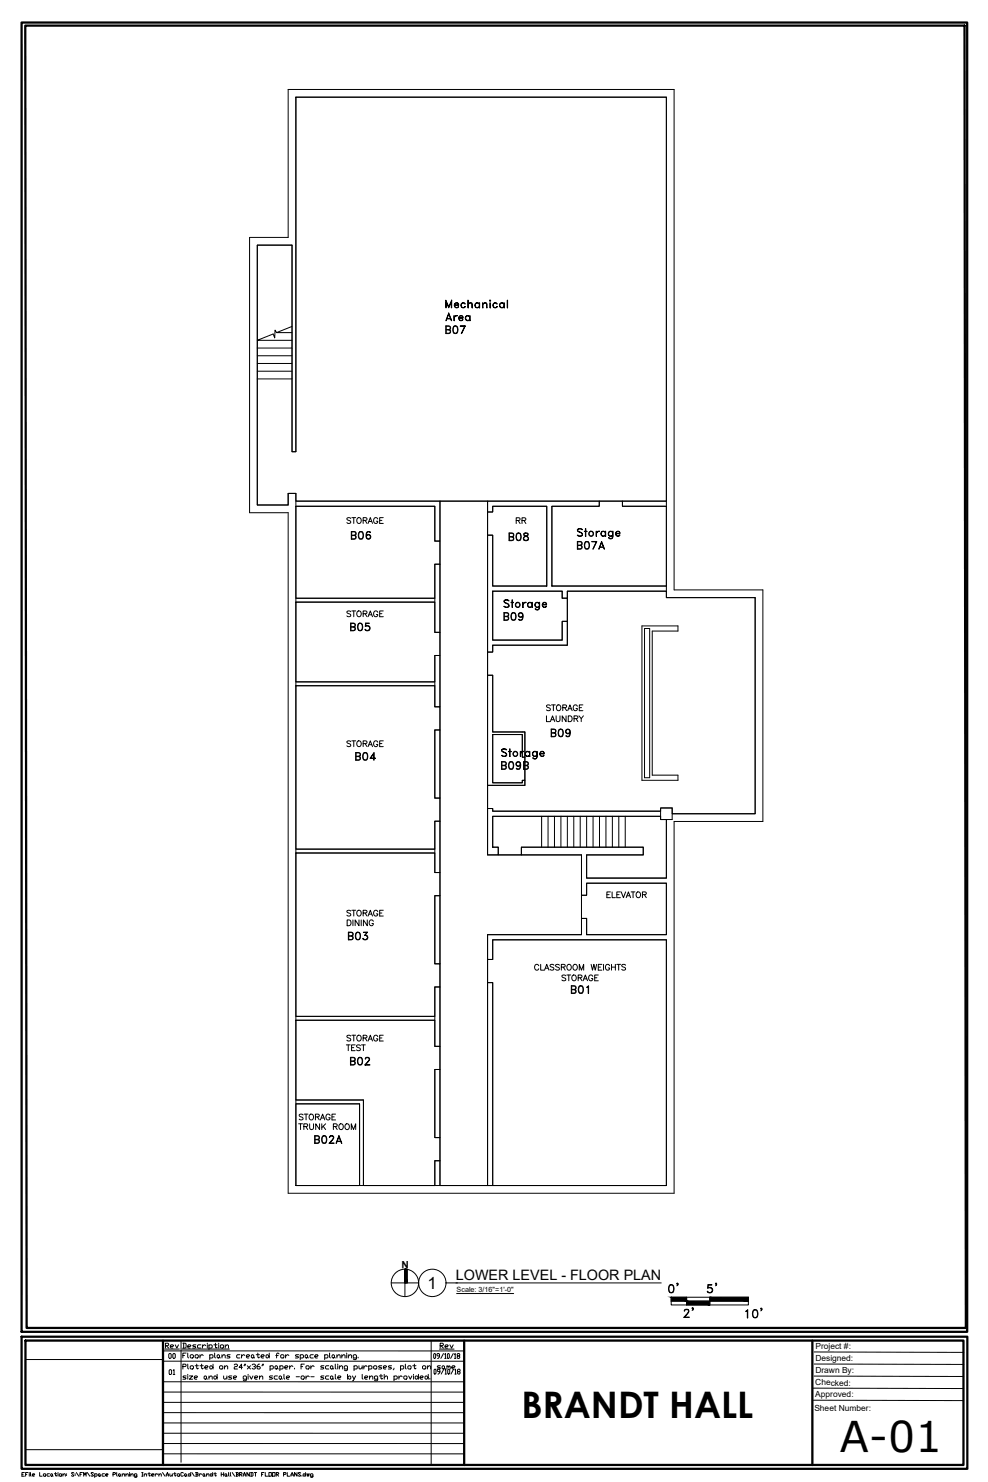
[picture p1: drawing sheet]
<svg xmlns="http://www.w3.org/2000/svg" width="610mm" height="914mm" viewBox="0 0 610 914" stroke-linecap="round" stroke-linejoin="round" font-family="sans-serif">
<!-- layer: BLDGlines -->
<g fill="none" stroke="#000" stroke-width=".62">
<path d="M178 55h238v309h55v143h-55v229h-238v-420h-24v-170h24zM183 60h228v249h-228v-5h-5v8h-19v-161h21v128h3zM183 60h228v309h55v133h-51M183 60v219h-3v-128h-21v161h19v-8h5v427M159 215h21M159 220h21M171 205l-1-1v5l-1-3-10 4h21M180 201l-9 4h9M159 234h21M159 229h21M159 224h21M183 309h88v25h-3v-22h-85"/>
<path d="M183 312h85v22h3v14h-3v21h-85zM271 309h30v218h58v50h-58v154h-30zM304 312h33v50h-33v-32h-3v-14h3zM341 312h29v-3h14v3h27v50h-70zM411 309h-27v3h27M268 348h3v42h-3zM183 372h85v18h3v14h-3v17h-85zM183 372h85M183 369h85M304 365v30h43v-12h3v15h-46M304 365h43v4h3v-4h61M304 365h43v4h3v14h-3v12h-43z"/>
<path d="M337 362h-33v-32h-3v72h3v-4M337 362v-50h-33v4h-3v-7h69v3h-29v50M341 362h70M304 398h46v-33h61v4h55v133h-51v-3h-7v1h-104v-1h-3v-14h23v-33h-20v-35h-3v-15h3zM396 386h22v3h-16v89h16v3h-22zM398 388h3v92h-3zM268 404h3v32h-3zM301 417h3v35h20v15h-2v-14h-18v30h18v-2h2v4h-23zM183 423h85v13h3v14h-3v42h3v15h-3v17h-85zM183 423h85M183 421h85M268 450h3v42h-3z"/>
<path d="M304 453h18v14h2v14h-2v2h-18zM408 499h7v7h-7zM268 507h3v31h-3zM304 504h104v2h3v36h-49v-15h35v-4h-75v4h-15v-4h-3zM334 504v19M338 504v19M342 504v19M346 504v19M350 504v19M354 504v19M358 504v19M362 504v19"/>
<path d="M366 504v19M370 504v19M374 504v19M378 504v19M382 504v19M386 504v19M408 500h-104v-1h-3v28h6v-4h-3M408 504h-104v19M411 506v36h-49v-15h35v-4h-75v4h37v25h3v-7h49v32h-49v-10h-3v10h-58v15h3v-12h107v151h-228M183 526h85v12h3v15h-3v42h3v14h-3v18h-85zM183 526h85M183 524h85"/>
<path d="M268 553h3v42h-3zM362 545h49v32h-49v-10h-3v-15h3zM304 580h107v151h-110v-125h3v125v-125h-3v-14h3zM268 609h3v37h-3zM183 629h85v17h3v14h-3v42h3v14h-3v15h-44v-52h-41zM183 629h85M183 627h85M268 660h3v42h-3zM183 679h41v52M183 681h39v50h-39zM183 681h39v50M268 731v-15h3v15"/>
<path d="M414 800h48v5h-48zM414 803h48M424 800v5M438 800v5M16 839h84v55h-84z"/>
</g>
<!-- layer: Text1 -->
<g fill="none" stroke="#000" stroke-width=".62">
<path d="M275 185l2 4 2-4v5l-1-4-1 4-2-4v4zM276 197h2M277 193l2 5-2-4-2 4zM280 195v3zM281 188h2a1.2 1.2 0 0 0-2-1 1.2 1.2 0 0 0 0 2 1.2 1.2 0 0 0 2 0 1.5 1.5 0 0 1-2 0 1.5 1.5 0 0 1-1-2 1.5 1.5 0 0 1 3 0v1h-2M281 195h1l-2 1zM283 196h3a1.2 1.2 0 0 0-2-1 1.2 1.2 0 0 0 0 2 1.2 1.2 0 0 0 2 0 1.5 1.5 0 0 1-3 0 1.5 1.5 0 0 1 0-2 1.5 1.5 0 0 1 2 0l1 1h-3M285 187h1l1 1a1.2 1.2 0 0 0-2-1 1.2 1.2 0 0 0 0 2 1.2 1.2 0 0 0 2 0 1.5 1.5 0 0 1-3 0 1.5 1.5 0 0 1 1-2zM288 195h1h1h-1a1.4 1.4 0 0 0-2 1 1.4 1.4 0 0 0 2 2l1-1a1.6 1.6 0 0 1-3 0 1.6 1.6 0 0 1 1-2zM289 185v5zM289 188l1-1h1v3v-3h-1zM290 195v3z"/>
<path d="M294 187h1h1h-1a1.4 1.4 0 0 0-2 1 1.4 1.4 0 0 0 2 2l1-1a1.6 1.6 0 0 1-3 0 1.6 1.6 0 0 1 1-2zM296 187v3zM298 187v3zM298 188l1-1h1v3v-3h-1zM302 185l1 1zM302 185h.1M302 187l1 3zM305 187h1l1 1a1.2 1.2 0 0 0-2-1 1.2 1.2 0 0 0 0 2 1.2 1.2 0 0 0 2 0 1.5 1.5 0 0 1-3 0 1.5 1.5 0 0 1 1-2zM309 187h1h1h-1a1.4 1.4 0 0 0-2 1 1.4 1.4 0 0 0 2 2l1-1a1.6 1.6 0 0 1-3 0 1.6 1.6 0 0 1 1-2zM311 187v3zM313 185v5zM275 203h3v-1l-3-1v5l3-1v-1h-3"/>
<path d="M277 203l1 1v1l-3 1v-5l3 1v1l-1 1M280 201h1a2.5 2.5 0 0 1 2 2 2.5 2.5 0 0 1-2 3 3 3 0 0 1-1-5zM280 205h2M280 202h2M280 201v2v3M282 201v2v3M287 201l-2 5 2-5h-3h3M356 336h3v-1l-3-1v5l3-1v-1h-3M357 326h1l1 1-1-1-2 1 1 1 2 1v2h-2l-1-1 1 1 2-1v-1l-3-1zM358 336l1 1v1l-3 1v-5l3 1v1l-1 1M361 328h1zM361 326v5z"/>
<path d="M361 334a2.3 2.3 0 0 1 3 2 2.3 2.3 0 0 1-2 3 3 3 0 0 1-1-5zM361 338h2M361 335h2M361 334v2v3M363 334v2v3M368 328v3zM368 334l-2 5 2-5h-3h3M368 328h2l-2 1zM370 338h3M370 337h2M371 328h1h1a1.4 1.4 0 0 0-2 1 1.4 1.4 0 0 0 2 2v-1a1.5 1.5 0 0 1-2 1 1.5 1.5 0 0 1 0-3zM371 334l2 5-2-4-2 4z"/>
<path d="M373 328l1 3zM376 328h2h-1a1.4 1.4 0 0 0-2 1 1.4 1.4 0 0 0 2 2l1-1a1.5 1.5 0 0 1-2 1 1.5 1.5 0 0 1 0-3zM378 328v4h-2h1h1zM380 329h2a1.2 1.2 0 0 0-2-1 1.2 1.2 0 0 0 0 2 1.2 1.2 0 0 0 2 0 1.4 1.4 0 0 1-2 0 1.4 1.4 0 0 1 1-2 1.4 1.4 0 0 1 2 1h-3M311 371l1-1 2 1-1-1-2 1v1l3 1v2h-2l-1-1 1 1 2-1v-1l-3-1zM315 372h2zM316 370v5zM316 378h1a2.5 2.5 0 0 1 1 2 2.5 2.5 0 0 1-1 3 3 3 0 0 1-1-5zM316 378h2M316 378l-1 2 1 3M318 378v2v3M320 380l1 1 2-1"/>
<path d="M320 379l1-1 2 1M321 378l-1 1 1 2M322 378a3 3 0 0 1 0 5M323 372v3zM323 380l-1 1M323 372h2l-2 1zM326 372h1h1h-1a1.4 1.4 0 0 0-1 1 1.4 1.4 0 0 0 1 2l1-1a1.5 1.5 0 0 1-2 0 1.5 1.5 0 0 1 0-2zM328 372v3zM330 372h1h2h-1a1.4 1.4 0 0 0-2 1 1.4 1.4 0 0 0 2 2l1-1a1.5 1.5 0 0 1-2 0 1.5 1.5 0 0 1-1-2zM333 372v3l-1 1h-1h-1h1h1zM335 373h2a1.2 1.2 0 0 0-2-1 1.2 1.2 0 0 0 0 2 1.2 1.2 0 0 0 2 0 1.5 1.5 0 0 1-2 0 1.5 1.5 0 0 1 0-2 1.5 1.5 0 0 1 2 0v1h-2M311 380h2v-2h-2v5l2-1v-1l-2-1"/>
<path d="M313 380l1 1v1l-3 1v-5h3v2h-1M316 382h2M320 382h2M323 380a1.6 1.6 0 0 1-3 1 1.5 1.5 0 0 1 0-3 1.6 1.6 0 0 1 3 1v1a2.2 2.2 0 0 1-2 3l-1-1v1M310 472h2v-2h-2v4h2v-1l-2-1M310 462h1l2 1-2-1-1 1v1l2 1v2h-1l-2-1 2 1 1-1v-1l-2-1zM311 472l1 1v1l-3 1v-5h3v2h-1M314 464h1zM314 462l1 5zM314 470h1a2.5 2.5 0 0 1 2 2 2.5 2.5 0 0 1-2 3 3 3 0 0 1-1-5zM314 474h2M314 470h2"/>
<path d="M315 470l-1 2 1 2M316 470l1 2-1 2M319 472l1 1 1-1M319 471l1-1 1 1M319 474h2M319 470v1v2M320 470a3 3 0 0 1 0 4M321 464v3zM321 472a1.5 1.5 0 0 1-2 1 1.5 1.5 0 0 1 0-3 1.5 1.5 0 0 1 2 1v1a2.3 2.3 0 0 1-2 3v-1M321 472l-1 1M321 464h2l-2 1zM323 472h3v-2h-3v4h3v-1l-3-1"/>
<path d="M324 464h1h2h-1a1.4 1.4 0 0 0-2 1 1.4 1.4 0 0 0 2 2l1-1a1.5 1.5 0 0 1-2 0 1.5 1.5 0 0 1-1-2zM325 472l1 1v1l-3 1v-5h3v2h-1M327 464v3zM329 464h1h1h-1a1.4 1.4 0 0 0-1 1 1.4 1.4 0 0 0 1 2l1-1a1.5 1.5 0 0 1-2 0 1.5 1.5 0 0 1 0-2zM331 464v4h-1h-1h1h1zM333 465h3v-1a1.2 1.2 0 0 0-2 0 1.2 1.2 0 0 0 0 2 1.2 1.2 0 0 0 2 0 1.5 1.5 0 0 1-3 0 1.5 1.5 0 0 1 0-2 1.5 1.5 0 0 1 2 0l1 1h-3"/>
<circle cx="365" cy="329" r="1.6"/>
<circle cx="365" cy="329" r="1.4"/>
<circle cx="319" cy="373" r="1.4"/>
<circle cx="319" cy="373" r="1.6"/>
<circle cx="318" cy="465" r="1.6"/>
<circle cx="318" cy="465" r="1.4"/>
</g>
<!-- layer: G-ANNO-TTLB -->
<g fill="none" stroke="#000" stroke-width=".62">
<path d="M13 27v772M101 827h185M101 834h185M101 840h185M112 827v75M266 827v76M502 834h93M101 853h185M101 859h185M501 856l94 1M502 849h93M502 842h93"/>
<path d="M101 865h185M101 872h185M101 878h185M502 864h93M101 884h185M101 891h185M101 897h185"/>
</g>
<path d="M13 14h584v808h-584zM16 16h579l1 803h-580zM13 825h584v81h-584zM16 827h578v77h-578zM286 827v77M501 827v77" fill="none" stroke="#000" stroke-width="1.4"/>
<!-- layer: LIGHTING -->
<path d="M101 827v77" fill="none" stroke="#000" stroke-width="1.4"/>
<!-- layer: G-ANNO-TEXT -->
<g fill="none" stroke="#000" stroke-width=".62">
<path d="M281 792h127M282 798h35M102 830h2v-1h-2v3M103 830l1 2M105 831h2v-1h-2l1 2h1M108 830l1 2 1-2M112 832h30M113 829h2v2l-2 1M113 829v3M116 831h1l1-1h-1h-1v2h1M121 830h-2l2 1-2 1M124 830h-2v2h2"/>
<path d="M125 830v2M127 830h-1l-1 1M128 829h.1M128 830v2M129 830h2l-1 2h-1M129 830v3M132 830h2M133 829v2v1l1-1M135 829h.1M135 830v2M136 830h1l1 1-2 1zM139 831l1-1 1 2"/>
<path d="M139 830v2M272 830h1l1-1h-2v3M272 830l2 2M275 831h1l1-1h-1h-1v2h1M278 830l1 2 1-2M113 843h1l1-1h-2v3M115 849h-2l1 1h1l-1 1h-1M116 842v2v1M116 848h.1M116 849v2M117 849h2l-2 2h2M118 843h1v2l-2-1z"/>
<path d="M120 850h1l1-1h-1h-1v2h1M120 843h2M121 842v2l1 1v-1M123 843h2M124 842v2l1 1v-1M126 849h1v2l-1-1zM126 844h2v-1h-2l1 2h1M127 850l1 1M129 850l1-1 1 2M129 849v2M130 843l1 1-1 1-1-1zM131 842v3"/>
<path d="M132 849l2 1-1 1-1-1zM134 848v3M135 843h2v1l-1 1zM138 849v2l2-1M138 844l2-1v2M138 843v2M140 849v2M143 849h-2l2 1v1h-2M144 850h2v-1h-2l1 2h1M145 842h2l-1 1-1 1v1h2M150 844h-2l1-2v3M151 842v1"/>
<path d="M152 842l-1 1M152 851l-2-1 1-1h1v2v1l-2-1M153 843l2 2M153 848h.1M153 849v2M154 849l1 2 1-2M155 843l-2 2M156 842h1l1 1h-1M157 843l1 1-1 1-1-1M157 850h2v-1h-2l1 2h1M160 842l-1 1v1l1 1 1-1-1-1h-1M160 850l2-1v2"/>
<path d="M160 849v2M162 842v1M163 842l-1 1M167 843h2l-1 2h-1M167 843v3M168 849h-2l2 1v1h-2M170 843h1v2l-1-1zM171 844l1 1M171 849h-2l1 2h1M172 849h1h1l-1 2-1-1zM173 843h2l-1 2h-1M173 843v3"/>
<path d="M174 850v1M175 848v2l1 1M176 844h1l1-1h-1h-1v2h1M177 850h1l1-1h-1h-1v2h1M179 843v2M181 843h-1l-1 1M182 844v1M183 849h2M186 843h1M186 849h1l1 1-2 1zM188 842h-2v3M189 843h1l1 1-2 1z"/>
<path d="M189 849v2M191 849h-1l-1 1M192 843v2M192 849h2M194 843h-1l-1 1M200 843h-2l2 1-2 1M200 849h-2v1h2l-2 1M203 843h-2v2h2M203 849h-2v2h2M204 849h1v2l-1-1zM204 843h1v2l-1-1zM205 844l1 1"/>
<path d="M205 850l1 1M207 842v2v1M207 848v2v1M208 843v2M208 850h2v-1h-2l1 2h1M209 844l2-1v2M209 843v2M214 845l-2-1 1-1h1v2v1l-2-1M214 850l1-1h1v2zM214 848v3M217 849l1 2M218 843h1h1v2h-2"/>
<path d="M218 843v3M219 849l-1 3h-1M221 843l1 2 1-1M223 843v2M223 848v2l1 1M224 843v2M225 850h2v-1h-2v2h2M226 843h-1l-1 1M227 843h1h1v2h-2M227 843v3M228 850l2-1v2M228 849v2"/>
<path d="M231 843h2l-1 2-1-1zM233 851l-2-1 1-1h1v2v1l-2-1M234 849h2M235 848v2l1 1v-1M236 843h-2l2 1-2 1M237 844h1l1-1h-1h-1v2h1M237 850l2-1v2M237 848v3M242 843h-2l2 1-2 1M243 844v1M243 849h1h1v2h-2M243 849v3"/>
<path d="M246 849v2M247 843h1h1v2h-2M247 843v3M248 849h-1l-1 1M249 849h2v1l-1 1zM250 842v2l1 1M252 843h1l1 1-2 1zM252 849l1 2 1-2M255 843h2M255 848h.1M255 849v2M256 842v2v1l1-1"/>
<path d="M256 849h1l1 1-1 1zM258 848v3M259 850h2v-1h-2v1l2 1M261 843h2l-1 2-1-1zM262 849h1l1 1-1 1zM264 844l1-1 1 2M264 843v2M264 848v3M265 850v1M268 845h1v3l-1-1zM271 846h-1v-1h1v2l-1 1M272 843h-2l1 1h1l-1 1h-1"/>
<path d="M273 843h1v1l-1 1zM274 845l-2 3M274 844l1 1M275 845v3M275 848h.1M276 843l1 1M276 843v2M277 845v3l-1-1zM277 843h1v2M279 844h1l1-1h-1h-1v1l1 1M280 845l-2 3M281 845v3"/>
<path d="M281 848h.1M283 846h-1l1-1h1l-1 1-1 1 1 1 1-1-1-1"/>
</g>
<!-- layer: 0-dte -->
<g fill="none" stroke="#000" stroke-width=".62">
<path d="M14 910h.1M15 909h-1v2h1M16 910h1M17 909h-1v2M18 909h.1M18 909v2M19 909v2M20 910h1v-1l-1 1v1h1M24 909v2h2M27 910l1-1v1l-1 1zM31 909l-2 1v1h2M31 910h1v1l-1-1z"/>
<path d="M32 910l1 1M34 909h1M34 909v1h1M36 909h.1M36 909v2M37 910l1-1v1l-1 1zM39 910l1-1v2M39 909v2M41 909v1M41 910h.1M46 909h-2l2 1-1 1-1-1M46 909v1"/>
<path d="M46 910h.1M47 909l2 2M49 910h1M51 909h-2v2M52 911v-2v1l1-1v2M54 909l1 2M58 909h-2l2 1-1 1-1-1M58 910h2v1h-2M58 909v3M61 909l1 1-1 1v-1zM62 910v1M64 909l-1 1v1h1"/>
<path d="M65 910h1v-1l-1 1 1 1M70 910h1v-1h-1v2M72 909v2M73 910h1v1l-1-1zM74 910l1 1M75 910l2-1v2M75 909v2M78 910l1-1v2M78 909v2M80 909h.1M80 909v2M81 910l1-1v2"/>
<path d="M81 909v2M84 911l-1-1v-1l1 1v1h-1M87 911h1M87 909h1M88 909v2M89 910l1-1v2M89 909v2M91 909h2M92 909v1h1M94 910h1v-1l-1 1v1h1M96 909v2M97 910v-1l-1 1"/>
<path d="M98 910l1-1 1 2M98 909v2M100 909l2 2M103 911v-2l1 2M103 910h1M105 909v2l1-1M106 909v2M107 909h2M108 909v1h1M109 910l1-1 1 1-1 1zM113 909h-1v2l1-1M114 910h1v1l-1-1z"/>
<path d="M115 910v1M116 910l1-1 1 1-1 1zM118 909v2M118 909l2 2M121 909h1v1M121 910h1l-1 1M121 909v2M123 909v2M124 910v-1l-1 1M125 910h1v1l-1-1zM126 910l1 1M127 910l2-1v2"/>
<path d="M127 909v2M130 910v-1l1 1-1 1zM131 909v2M132 909h1M133 909v1M137 910h1M137 909v2M138 909v2M139 910h1v1l-1-1zM140 910v1M141 909v2M142 909l1 2"/>
<path d="M143 909l2 2M146 909h1v1M146 910h1l-1 1M146 909v2M148 910h1v-1h-1v2M148 910l1 1M150 911l1-2 1 2M150 910h2M154 909v2l-2-2v2M155 909h1v1l-1 1M155 909v2M157 909h1"/>
<path d="M158 909v2M161 910h1M163 909h-2v2M164 909v2h1M166 909h1v2h-1zM168 909h2v2h-2zM170 910h2v-1h-2v2M171 910l1 1M175 910h1v-1h-1v2M177 909v2h2M180 911v-2l1 2M180 910h1"/>
<path d="M183 909v2l-1-2v2M186 909h-2l2 1-1 1-1-1M186 910v1M187 910l1-1 1 1-2 1zM189 909v2M189 909l1 2v-2v2l1-2M193 911l-1-1v-1l1 1v1h-1"/>
</g>
<!-- layer: 0 -->
<g fill="none" stroke="#000" stroke-width=".62">
<path d="M241 792h17M251 783v9h-1v-9v17M275 792h7"/>
<circle cx="250" cy="792" r="8"/>
<circle cx="267" cy="792" r="8"/>
</g>
<g fill="#000" stroke="#000" stroke-width=".62">
<path d="M250 783h1zM250 783h1z"/>
<path d="M250 783h1zM250 783h1z"/>
<path d="M250 783l1 9v-9zM250 783l1 9h-1z"/>
</g>
<!-- layer: BLDGlines -->
<g fill="#000" stroke="#000" stroke-width=".62">
<path d="M414 800l10 3v-3zM414 800l10 3h-10z"/>
<path d="M424 803l14 2v-2zM424 803l14 2h-14z"/>
<path d="M438 800l24 3v-3zM438 800l24 3h-24z"/>
</g>
<text font-size="26.2" x="518" y="896">A-01</text>
<text font-size="22.6" x="322" y="875">BRANDT HALL</text>
<text font-size="10.4" x="264" y="795">1</text>
<g font-size="10.1">
<text x="435" y="799">5'</text>
<text x="429" y="814" transform="rotate(-90 429 814)">2'</text>
<text x="459" y="814">10'</text>
</g>
<text font-size="9.7" x="419" y="799" transform="rotate(-90 419 799)">0'</text>
<text font-size="8.9" x="281" y="790">LOWER LEVEL - FLOOR PLAN</text>
<g font-size="8.8">
<text x="216" y="334">B06</text>
<text x="215" y="391">B05</text>
</g>
<g font-size="8.4">
<text x="313" y="335">B08</text>
<text x="339" y="456">B09</text>
<text x="218" y="470">B04</text>
<text x="214" y="581">B03</text>
<text x="351" y="614">B01</text>
<text x="215" y="658">B02</text>
<text x="193" y="707">B02A</text>
</g>
<g font-size="7.5">
<text x="373" y="555">ELEVATOR</text>
<text x="213" y="573">DINING</text>
<text x="111" y="840">Floor plans created for space planning.</text>
</g>
<g font-size="7.1">
<text x="213" y="324">STORAGE</text>
<text x="317" y="324">RR</text>
<text x="213" y="382">STORAGE</text>
<text x="336" y="440">STORAGE</text>
<text x="336" y="447">LAUNDRY</text>
<text x="213" y="462">STORAGE</text>
<text x="213" y="567">STORAGE</text>
<text x="329" y="600">CLASSROOM WEIGHTS</text>
<text x="345" y="606">STORAGE</text>
<text x="213" y="643">STORAGE</text>
<text x="212" y="649">TEST</text>
<text x="183" y="692">STORAGE</text>
<text x="183" y="698">TRUNK ROOM</text>
</g>
<text font-size="6.6" x="103" y="849">01</text>
<text font-size="6.3" x="252" y="778" transform="rotate(-180 252 778)">N</text>
<g font-size="6.2">
<text x="103" y="839">00</text>
<text x="266" y="839">09/10/18</text>
</g>
<g font-size="5.2">
<text x="503" y="832">Project #:</text>
<text x="503" y="840">Designed:</text>
<text x="503" y="847">Drawn By:</text>
<text x="503" y="855">Checked:</text>
<text x="503" y="862">Approved:</text>
<text x="502" y="871">Sheet Number:</text>
</g>
<text font-size="4.4" x="282" y="797">Scale: 3/16&quot;=1'-0&quot;</text>
</svg>
